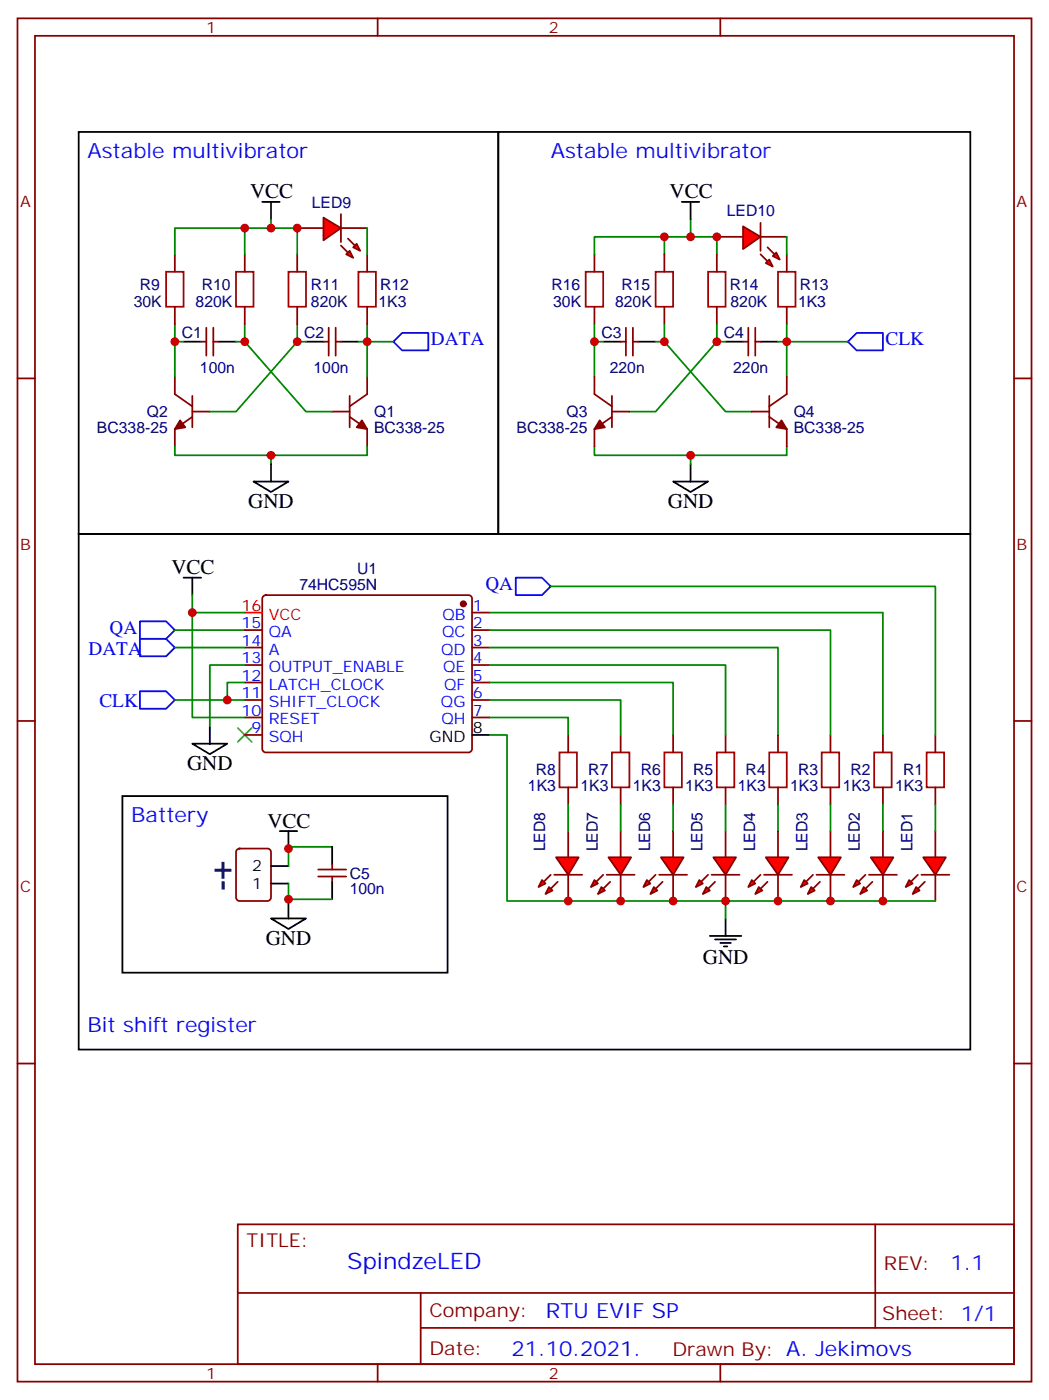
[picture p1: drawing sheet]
<svg xmlns="http://www.w3.org/2000/svg" width="212mm" height="283mm" viewBox="0 0 212 283" stroke-linecap="round" stroke-linejoin="round" font-family="sans-serif">
<path d="M48 146.9l2.8 2.9M50.8 146.9l-2.8 2.9" fill="none" stroke="#3c3" stroke-width=".35"/>
<path d="M28.2 125.4h5.3l1.8 1.8-1.8 1.7h-5.3z" fill="none" stroke="#00f" stroke-width=".35"/>
<path d="M35.3 127.2h14.1" fill="none" stroke="#008700" stroke-width=".35"/>
<g fill="#f00" stroke="#870000" stroke-width=".35">
<path d="M186.3 173h4.6l-2.2 3.6z"/>
<path d="M185.9 176.6h5.7z"/>
</g>
<g fill="#870000" stroke="#870000" stroke-width=".35">
<path d="M185.2 176.6l-1.4 1.4z"/>
<path d="M186.6 178l-1.4 1.4z"/>
</g>
<g fill="#f00" stroke="#870000" stroke-width=".35">
<path d="M183.4 177.6l.7 .7-1.4 .7z"/>
<path d="M184.9 179l.7 .7-1.5 .7z"/>
</g>
<path d="M188.7 167.7v5.3M188.7 176.6v5.3" fill="none" stroke="#870000" stroke-width=".35"/>
<g fill="#f00" stroke="#870000" stroke-width=".35">
<path d="M175.7 173h4.6l-2.1 3.6z"/>
<path d="M175.3 176.6h5.7z"/>
</g>
<g fill="#870000" stroke="#870000" stroke-width=".35">
<path d="M174.6 176.6l-1.4 1.4z"/>
<path d="M174.6 179.4l1.4-1.4z"/>
</g>
<g fill="#f00" stroke="#870000" stroke-width=".35">
<path d="M172.9 177.6l.7 .7-1.4 .7z"/>
<path d="M174.3 179l.7 .7-1.4 .7z"/>
</g>
<path d="M178.2 167.7v5.3M178.2 176.6v5.3" fill="none" stroke="#870000" stroke-width=".35"/>
<g fill="#f00" stroke="#870000" stroke-width=".35">
<path d="M165.1 173h4.6l-2.1 3.6z"/>
<path d="M164.7 176.6h5.7z"/>
</g>
<g fill="#870000" stroke="#870000" stroke-width=".35">
<path d="M162.6 178l1.4-1.4z"/>
<path d="M165.5 178l-1.5 1.4z"/>
</g>
<g fill="#f00" stroke="#870000" stroke-width=".35">
<path d="M162.3 177.6l.7 .7-1.4 .7z"/>
<path d="M163.7 179l.7 .7-1.4 .7z"/>
</g>
<path d="M167.6 167.7v5.3M167.6 176.6v5.3" fill="none" stroke="#870000" stroke-width=".35"/>
<g fill="#f00" stroke="#870000" stroke-width=".35">
<path d="M154.5 173h4.6l-2.1 3.6z"/>
<path d="M154.2 176.6h5.6z"/>
</g>
<g fill="#870000" stroke="#870000" stroke-width=".35">
<path d="M153.5 176.6l-1.5 1.4z"/>
<path d="M154.9 178l-1.4 1.4z"/>
</g>
<g fill="#f00" stroke="#870000" stroke-width=".35">
<path d="M151.7 177.6l.7 .7-1.4 .7z"/>
<path d="M153.1 179l.7 .7-1.4 .7z"/>
</g>
<path d="M157 167.7v5.3M157 176.6v5.3" fill="none" stroke="#870000" stroke-width=".35"/>
<g fill="#f00" stroke="#870000" stroke-width=".35">
<path d="M143.9 173h4.6l-2.1 3.6z"/>
<path d="M143.6 176.6h5.6z"/>
</g>
<g fill="#870000" stroke="#870000" stroke-width=".35">
<path d="M141.5 178l1.4-1.4z"/>
<path d="M144.3 178l-1.4 1.4z"/>
</g>
<g fill="#f00" stroke="#870000" stroke-width=".35">
<path d="M141.1 177.6l.7 .7-1.4 .7z"/>
<path d="M142.5 179l.7 .7-1.4 .7z"/>
</g>
<path d="M146.4 167.7v5.3M146.4 176.6v5.3" fill="none" stroke="#870000" stroke-width=".35"/>
<g fill="#f00" stroke="#870000" stroke-width=".35">
<path d="M133.3 173h4.6l-2.1 3.6z"/>
<path d="M133 176.6h5.6z"/>
</g>
<g fill="#870000" stroke="#870000" stroke-width=".35">
<path d="M130.9 178l1.4-1.4z"/>
<path d="M133.7 178l-1.4 1.4z"/>
</g>
<g fill="#f00" stroke="#870000" stroke-width=".35">
<path d="M130.5 177.6l.7 .7-1.4 .7z"/>
<path d="M131.9 179l.7 .7-1.4 .7z"/>
</g>
<path d="M135.8 167.7v5.3M135.8 176.6v5.3" fill="none" stroke="#870000" stroke-width=".35"/>
<g fill="#f00" stroke="#870000" stroke-width=".35">
<path d="M122.8 173h4.6l-2.2 3.6z"/>
<path d="M122.4 176.6h5.7z"/>
</g>
<g fill="#870000" stroke="#870000" stroke-width=".35">
<path d="M121.7 176.6l-1.4 1.4z"/>
<path d="M123.1 178l-1.4 1.4z"/>
</g>
<g fill="#f00" stroke="#870000" stroke-width=".35">
<path d="M119.9 177.6l.7 .7-1.4 .7z"/>
<path d="M121.4 179l.7 .7-1.5 .7z"/>
</g>
<path d="M125.2 167.7v5.3M125.2 176.6v5.3" fill="none" stroke="#870000" stroke-width=".35"/>
<g fill="#f00" stroke="#870000" stroke-width=".35">
<path d="M112.2 173h4.6l-2.1 3.6z"/>
<path d="M111.8 176.6h5.7z"/>
</g>
<g fill="#870000" stroke="#870000" stroke-width=".35">
<path d="M109.7 178l1.4-1.4z"/>
<path d="M112.5 178l-1.4 1.4z"/>
</g>
<g fill="#f00" stroke="#870000" stroke-width=".35">
<path d="M109.4 177.6l.7 .7-1.4 .7z"/>
<path d="M110.8 179l.7 .7-1.4 .7z"/>
</g>
<g fill="none" stroke="#870000" stroke-width=".35">
<path d="M3.5 3.7h204.6v275.2h-204.6zM7.1 7.2h197.5v268.1h-197.5zM76.2 3.7v3.5M145.3 3.7v3.5M35.3 51.3v3.6M49.4 51.3v3.6M60 51.3v3.6M74.1 51.3v3.6M119.9 51.3v3.6M134.1 51.3v3.6M144.6 51.3v3.6M158.7 51.3v3.6"/>
<path d="M3.5 76.4h3.6M35.3 61.9v3.5M35.3 76v3.6l3.5 2.4M38.8 79.9v6.4M40.6 69h1M41.6 66.1v5.7M43 66.1v5.7M43 69h1.1M49.4 61.9v3.5M60 61.9v3.5M65.3 69h1M66.3 66.1v5.7"/>
<path d="M67.7 69h1.1M67.7 66.1v5.7M70.6 79.9v6.4M74.1 61.9v3.5M74.1 76v3.6l-3.5 2.4M119.9 61.9v3.5M119.9 76v3.6l3.6 2.4M123.5 79.9v6.4M125.2 69h1.1M126.3 66.1v5.7M127.7 69h1.1M127.7 66.1v5.7"/>
<path d="M134.1 61.9v3.5M144.6 61.9v3.5M149.9 69h1.1M151 66.1v5.7M152.4 69h1.1M152.4 66.1v5.7M155.2 79.9v6.4M158.7 61.9v3.5M158.7 76v3.6l-3.5 2.4M204.6 76.4h3.5M38.8 83.1h3.5M38.8 84.1l-3.5 2.5v3.5"/>
<path d="M67 83.1h3.6M70.6 84.1l3.5 2.5v3.5M123.5 83.1h3.5M123.5 84.1l-3.6 2.5v3.5M151.7 83.1h3.5M155.2 84.1l3.5 2.5v3.5M49.4 127.2h3.5M49.4 130.7h3.5M49.4 134.2h3.5M49.4 137.8h3.5M53.2 120.3l.4-.2h40.9a.71 .71 0 0 1 .7 .7v30.4a.76 .76 0 0 1-.7 .7h-40.9a.76 .76 0 0 1-.7-.7v-30.4zM95.2 123.6h3.6"/>
<path d="M95.2 127.2h3.6M95.2 130.7h3.6M95.2 134.2h3.6M95.2 137.8h3.6M3.5 145.5h3.6M49.4 141.3h3.5M49.4 144.8h3.5M49.4 148.3h3.5M95.2 141.3h3.6M95.2 144.8h3.6M114.7 148.3v3.6M114.7 158.9v3.6"/>
<path d="M125.2 148.3v3.6M125.2 158.9v3.6M135.8 148.3v3.6M135.8 158.9v3.6M146.4 148.3v3.6M146.4 158.9v3.6M157 148.3v3.6M157 158.9v3.6M167.6 148.3v3.6M167.6 158.9v3.6M178.2 148.3v3.6M178.2 158.9v3.6"/>
<path d="M188.7 148.3v3.6M188.7 158.9v3.6M204.6 145.5h3.5M114.7 167.7v5.3M114.7 176.6v5.3M3.5 214.7h3.6M204.6 214.7h3.5M48 247.1h156.6v28.2h-156.6zM176.6 247.1v20.9M48 261h156.5M76.2 275.3v3.6M84.9 268h119.6"/>
<path d="M84.9 261v14.1M145.3 275.3v3.6"/>
</g>
<g fill="none" stroke="#a10000" stroke-width=".35">
<path d="M33.5 54.9h3.5v7h-3.5zM47.6 54.9h3.6v7h-3.6zM58.2 54.9h3.5v7h-3.5zM72.3 54.9h3.5v7h-3.5zM118.2 54.9h3.5v7h-3.5zM132.3 54.9h3.5v7h-3.5zM142.9 54.9h3.5v7h-3.5zM157 54.9h3.5v7h-3.5zM112.9 151.9h3.5v7h-3.5zM123.5 151.9h3.5v7h-3.5zM134.1 151.9h3.5v7h-3.5zM144.6 151.9h3.6v7h-3.6z"/>
<path d="M155.2 151.9h3.5v7h-3.5zM165.8 151.9h3.5v7h-3.5zM176.4 151.9h3.5v7h-3.5zM187 151.9h3.5v7h-3.5z"/>
</g>
<g fill="none" stroke="#000" stroke-width=".35">
<path d="M52.9 40.7h3.5M54.7 40.7v3.6M137.6 40.7h3.5M139.3 40.7v3.6M37 69h3.6M44.1 69h3.5M61.7 69h3.6M68.8 69h3.5M121.7 69h3.5M128.8 69h3.5M146.4 69h3.5M153.5 69h3.5"/>
<path d="M51.2 97.2h7l-3.5 2.1zM54.7 93.7v3.5M135.8 97.2h7.1l-3.6 2.1zM139.3 93.7v3.5M37 116.6h3.6M38.8 116.6v3.5M38.8 150.1h7.1l-3.6 2.1zM42.3 146.6v3.5M95.2 148.3h3.6M143.2 188.9h6.4M144.3 189.6h4.2M145.3 190.3h2.2"/>
<path d="M146 191h.8M146.4 185.4v3.5"/>
</g>
<path d="M79.4 69l1.7-1.8h5.3v3.5h-5.3zM171.1 69l1.8-1.8h5.3v3.5h-5.3zM104.1 116.6h5.3l1.7 1.8-1.7 1.7h-5.3zM28.2 139.5h5.3l1.8 1.8-1.8 1.8h-5.3zM28.2 128.9h5.3l1.8 1.8-1.8 1.8h-5.3z" fill="none" stroke="#00f" stroke-width=".35"/>
<g fill="#870000" stroke="#870000" stroke-width=".35">
<path d="M73 84.8l1.1 1.8-2.1-.3z"/>
<path d="M36.3 84.8l1.1 1.5-2.1 .3z"/>
<path d="M121 84.8l1.1 1.5-2.2 .3z"/>
<path d="M157.7 84.8l1 1.8-2.1-.3z"/>
<circle cx="93.5" cy="121.9" r=".53"/>
</g>
<g fill="none" stroke="#008700" stroke-width=".35">
<path d="M134.1 51.3v-3.5h10.5v3.5M139.3 44.3v3.5M35.3 65.4v10.6M35.3 69h1.7M47.6 69h1.8M49.4 65.4v3.6l12.3 14.1h5.3M60 65.4v3.6l-12.4 14.1h-5.3M60 69h1.7M72.3 69h1.8M74.1 65.4v10.6M119.9 65.4v10.6M119.9 69h1.8"/>
<path d="M132.3 69h1.8M134.1 65.4v3.6l12.3 14.1h5.3M144.6 65.4v3.6l-12.3 14.1h-5.3M144.6 69h1.8M157 69h1.7M158.7 65.4v10.6M35.3 90.1v1.8h38.8v-1.8M54.7 91.9v1.8M119.9 90.1v1.8h38.8v-1.8M139.3 91.9v1.8M35.3 130.7h14.1M38.8 120.1v3.5h10.6"/>
<path d="M38.8 123.6v21.2h10.6M49.4 137.8h-3.5v3.5h-10.6M49.4 134.2h-7.1v12.4M45.9 141.3h3.5"/>
</g>
<path d="M49.4 123.6h3.5" fill="none" stroke="#f00" stroke-width=".35"/>
<g fill="#f00" stroke="#870000" stroke-width=".35">
<path d="M65.3 43.9l3.5 2.1-3.5 2.5z"/>
<path d="M68.8 43.2v5.7z"/>
</g>
<g fill="#870000" stroke="#870000" stroke-width=".35">
<path d="M68.8 49.6l1.4 1.4z"/>
<path d="M70.2 48.2l1.4 1.4z"/>
</g>
<g fill="#f00" stroke="#870000" stroke-width=".35">
<path d="M69.8 51.3l.8-.7 .7 1.4z"/>
<path d="M71.3 49.9l.7-.7 .7 1.4z"/>
</g>
<path d="M60 46h5.3M68.8 46h5.3" fill="none" stroke="#870000" stroke-width=".35"/>
<g fill="#f00" stroke="#870000" stroke-width=".35">
<path d="M149.9 45.7l3.6 2.1-3.6 2.5z"/>
<path d="M153.5 45v5.6z"/>
</g>
<g fill="#870000" stroke="#870000" stroke-width=".35">
<path d="M153.5 51.3l1.4 1.4z"/>
<path d="M154.9 49.9l1.4 1.4z"/>
</g>
<g fill="#f00" stroke="#870000" stroke-width=".35">
<path d="M154.5 53.1l.7-.7 .7 1.4z"/>
<path d="M155.9 51.7l.7-.7 .7 1.4z"/>
</g>
<path d="M144.6 47.8h5.3M153.5 47.8h5.2M47.9 171.5l.4-.2h5.7a.71 .71 0 0 1 .7 .7v9.2a.76 .76 0 0 1-.7 .7h-5.7a.76 .76 0 0 1-.7-.7v-9.2zM64.2 176.9h5.6M64.2 175.5h5.6M67 174.4v1.1M67 176.9v1.1" fill="none" stroke="#870000" stroke-width=".35"/>
<path d="M15.9 26.6h84.6v81.2h-84.6zM100.5 26.6h95.3v81.2h-95.3zM15.9 107.8h179.9v104h-179.9zM24.7 160.7h65.6v35.6h-65.6zM54.7 178.3h3.5M54.7 174.8h3.5M56.4 167.7h3.6M58.2 167.7v3.6M67 170.9v3.5M67 178v3.5M54.7 185.4h7l-3.5 2.1zM58.2 181.9v3.5" fill="none" stroke="#000" stroke-width=".35"/>
<g fill="none" stroke="#008700" stroke-width=".35">
<path d="M49.4 46h-14.1v5.3M54.7 44.3v1.7h5.3v5.3M54.7 46h-5.3v5.3M74.1 46v5.3M134.1 47.8h-14.2v3.5M158.7 47.8v3.5M74.1 69h5.3M158.7 69h12.4M111.1 118.4h77.6v29.9M98.8 137.8h37v10.5M98.8 134.2h47.6v14.1M98.8 130.7h58.2v17.6"/>
<path d="M98.8 127.2h68.8v21.1M98.8 123.6h79.4v24.7M98.8 144.8h15.9v3.5M98.8 141.3h26.4v7M98.8 148.3h3.5v33.6h86.4M58.2 178.3v3.6M67 170.9h-8.8v3.9M114.7 162.5v5.2M125.2 162.5v5.2M135.8 162.5v5.2M146.4 162.5v5.2M157 162.5v5.2"/>
<path d="M167.6 162.5v5.2M178.2 162.5v5.2M188.7 162.5v5.2M58.2 181.5h8.8M146.4 181.9v3.5"/>
</g>
<g fill="#c00">
<circle cx="54.7" cy="91.9" r=".88"/>
<circle cx="74.1" cy="69" r=".88"/>
<circle cx="158.8" cy="69" r=".88"/>
<circle cx="139.3" cy="91.9" r=".88"/>
<circle cx="45.9" cy="141.3" r=".88"/>
<circle cx="38.8" cy="123.6" r=".88"/>
<circle cx="35.3" cy="69" r=".88"/>
<circle cx="49.4" cy="69" r=".88"/>
<circle cx="60" cy="69" r=".88"/>
<circle cx="119.9" cy="69" r=".88"/>
<circle cx="134.1" cy="69" r=".88"/>
<circle cx="144.6" cy="69" r=".88"/>
<circle cx="139.3" cy="47.8" r=".88"/>
<circle cx="144.6" cy="47.8" r=".88"/>
<circle cx="134.1" cy="47.8" r=".88"/>
<circle cx="60" cy="46" r=".88"/>
<circle cx="49.4" cy="46" r=".88"/>
<circle cx="54.7" cy="46" r=".88"/>
<circle cx="146.4" cy="181.9" r=".88"/>
<circle cx="178.2" cy="181.9" r=".88"/>
<circle cx="167.6" cy="181.9" r=".88"/>
<circle cx="157" cy="181.9" r=".88"/>
<circle cx="135.8" cy="181.9" r=".88"/>
<circle cx="125.2" cy="181.9" r=".88"/>
<circle cx="114.7" cy="181.9" r=".88"/>
<circle cx="58.2" cy="171.3" r=".88"/>
<circle cx="58.2" cy="181.5" r=".88"/>
</g>
<text font-size="6.7" fill="#000080" x="46.9" y="179.8" transform="rotate(-90 46.9 179.8)">-+</text>
<text font-size="4.6" fill="#00f" x="70.1" y="256.1">SpindzeLED</text>
<g font-size="4.2" fill="#00f">
<text x="17.6" y="31.9">Astable multivibrator</text>
<text x="111.1" y="31.9">Astable multivibrator</text>
<text x="26.5" y="166">Battery</text>
<text x="17.6" y="208.3">Bit shift register</text>
<text x="191.8" y="256.4">1.1</text>
<text x="110.2" y="265.9">RTU EVIF SP</text>
<text x="103.2" y="273.7">21.10.2021.</text>
</g>
<g font-size="4.2">
<text x="50.4" y="40">VCC</text>
<text x="135.1" y="40">VCC</text>
<text x="50.1" y="102.5">GND</text>
<text x="134.8" y="102.5">GND</text>
<text x="34.6" y="115.9">VCC</text>
<text x="37.7" y="155.4">GND</text>
<text x="54" y="167">VCC</text>
<text x="53.6" y="190.7">GND</text>
<text x="141.8" y="194.6">GND</text>
</g>
<g font-size="3.9" fill="#00f">
<text x="87" y="69.7">DATA</text>
<text x="178.7" y="69.7">CLK</text>
<text x="98" y="119.1">QA</text>
<text x="22.1" y="127.9">QA</text>
<text x="17.9" y="132.2">DATA</text>
<text x="20.1" y="142.8">CLK</text>
</g>
<g font-size="3.9" fill="#800">
<text x="49.7" y="251.7">TITLE:</text>
<text x="178.4" y="256.4">REV:</text>
<text x="86.6" y="265.9">Company:</text>
<text x="178" y="266.5">Sheet: 1/1</text>
<text x="86.6" y="273.6">Date:</text>
<text x="135.7" y="273.7">Drawn By: A. Jekimovs</text>
</g>
<g font-size="3.2" fill="#800">
<text x="41.6" y="6.7">1</text>
<text x="110.8" y="6.7">2</text>
<text x="4.1" y="41.8">A</text>
<text x="205.1" y="41.8">A</text>
<text x="4.1" y="110.9">B</text>
<text x="205.1" y="110.9">B</text>
<text x="4.1" y="180.1">C</text>
<text x="205.1" y="180.1">C</text>
<text x="41.6" y="278.3">1</text>
<text x="110.8" y="278.3">2</text>
</g>
<g font-size="3.2" fill="#000080">
<text x="62.9" y="41.9">LED9</text>
<text x="146.7" y="43.6">LED10</text>
<text x="28.2" y="58.5">R9</text>
<text x="40.7" y="58.5">R10</text>
<text x="62.7" y="58.5">R11</text>
<text x="76.7" y="58.5">R12</text>
<text x="111.3" y="58.4">R16</text>
<text x="125.4" y="58.4">R15</text>
<text x="147.3" y="58.4">R14</text>
<text x="161.4" y="58.4">R13</text>
<text x="27" y="62">30K</text>
<text x="39.5" y="62">820K</text>
<text x="62.8" y="62">820K</text>
<text x="76.4" y="62">1K3</text>
<text x="111.6" y="62">30K</text>
<text x="124.1" y="62">820K</text>
<text x="147.4" y="62">820K</text>
<text x="161" y="62">1K3</text>
<text x="36.7" y="68.3">C1</text>
<text x="61.4" y="68.3">C2</text>
<text x="121.4" y="68.3">C3</text>
<text x="146.1" y="68.3">C4</text>
<text x="40.3" y="75.3">100n</text>
<text x="63.3" y="75.3">100n</text>
<text x="123" y="75.4">220n</text>
<text x="147.9" y="75.3">220n</text>
<text x="19.6" y="87.4">BC338-25</text>
<text x="29.6" y="84.1">Q2</text>
<text x="75.5" y="87.4">BC338-25</text>
<text x="75.5" y="84.1">Q1</text>
<text x="104.2" y="87.4">BC338-25</text>
<text x="114.3" y="84.1">Q3</text>
<text x="160.2" y="87.4">BC338-25</text>
<text x="160.2" y="84.1">Q4</text>
<text x="60.4" y="119.1">74HC595N</text>
<text x="72.1" y="115.8">U1</text>
<text x="106.5" y="159.7">1K3</text>
<text x="108.1" y="156.4">R8</text>
<text x="117.1" y="159.7">1K3</text>
<text x="118.7" y="156.4">R7</text>
<text x="127.7" y="159.7">1K3</text>
<text x="129.3" y="156.4">R6</text>
<text x="138.3" y="159.7">1K3</text>
<text x="139.9" y="156.4">R5</text>
<text x="148.9" y="159.7">1K3</text>
<text x="150.5" y="156.4">R4</text>
<text x="159.5" y="159.7">1K3</text>
<text x="161" y="156.4">R3</text>
<text x="170" y="159.7">1K3</text>
<text x="171.6" y="156.4">R2</text>
<text x="180.6" y="159.7">1K3</text>
<text x="182.2" y="156.4">R1</text>
<text x="110" y="171.9" transform="rotate(-90 110 171.9)">LED8</text>
<text x="120.6" y="171.9" transform="rotate(-90 120.6 171.9)">LED7</text>
<text x="131.2" y="171.9" transform="rotate(-90 131.2 171.9)">LED6</text>
<text x="141.8" y="171.9" transform="rotate(-90 141.8 171.9)">LED5</text>
<text x="152.4" y="171.9" transform="rotate(-90 152.4 171.9)">LED4</text>
<text x="162.9" y="171.9" transform="rotate(-90 162.9 171.9)">LED3</text>
<text x="173.5" y="171.9" transform="rotate(-90 173.5 171.9)">LED2</text>
<text x="184.1" y="171.9" transform="rotate(-90 184.1 171.9)">LED1</text>
<text x="70.6" y="177.4">C5</text>
<text x="70.6" y="180.5">100n</text>
</g>
<g font-size="3.2" fill="#f00">
<text x="48.7" y="123.3">16</text>
<text x="54.2" y="125.1">VCC</text>
</g>
<g font-size="3.2" fill="#00f">
<text x="89.3" y="125.1">QB</text>
<text x="95.4" y="123.3">1</text>
<text x="48.7" y="130.4">14</text>
<text x="48.7" y="126.8">15</text>
<text x="54.2" y="128.6">QA</text>
<text x="89.2" y="128.6">QC</text>
<text x="95.4" y="126.8">2</text>
<text x="95.4" y="130.4">3</text>
<text x="48.7" y="137.4">12</text>
<text x="48.7" y="133.9">13</text>
<text x="54.2" y="135.6">OUTPUT_ENABLE</text>
<text x="54.2" y="132.1">A</text>
<text x="89" y="132.1">QD</text>
<text x="89.4" y="135.6">QE</text>
<text x="95.4" y="133.9">4</text>
<text x="95.4" y="137.4">5</text>
<text x="48.7" y="140.9">11</text>
<text x="54.2" y="142.7">SHIFT_CLOCK</text>
<text x="54.2" y="139.2">LATCH_CLOCK</text>
<text x="89" y="142.7">QG</text>
<text x="89.6" y="139.2">QF</text>
<text x="95.4" y="140.9">6</text>
<text x="48.7" y="144.5">10</text>
<text x="50.7" y="148">9</text>
<text x="54.2" y="149.8">SQH</text>
<text x="54.2" y="146.2">RESET</text>
<text x="89.1" y="146.2">QH</text>
<text x="95.4" y="144.5">7</text>
</g>
<g font-size="3.2">
<text x="86.7" y="149.8">GND</text>
<text x="95.4" y="148">8</text>
<text x="50.9" y="179.4">1</text>
<text x="50.9" y="175.9">2</text>
</g>
</svg>
